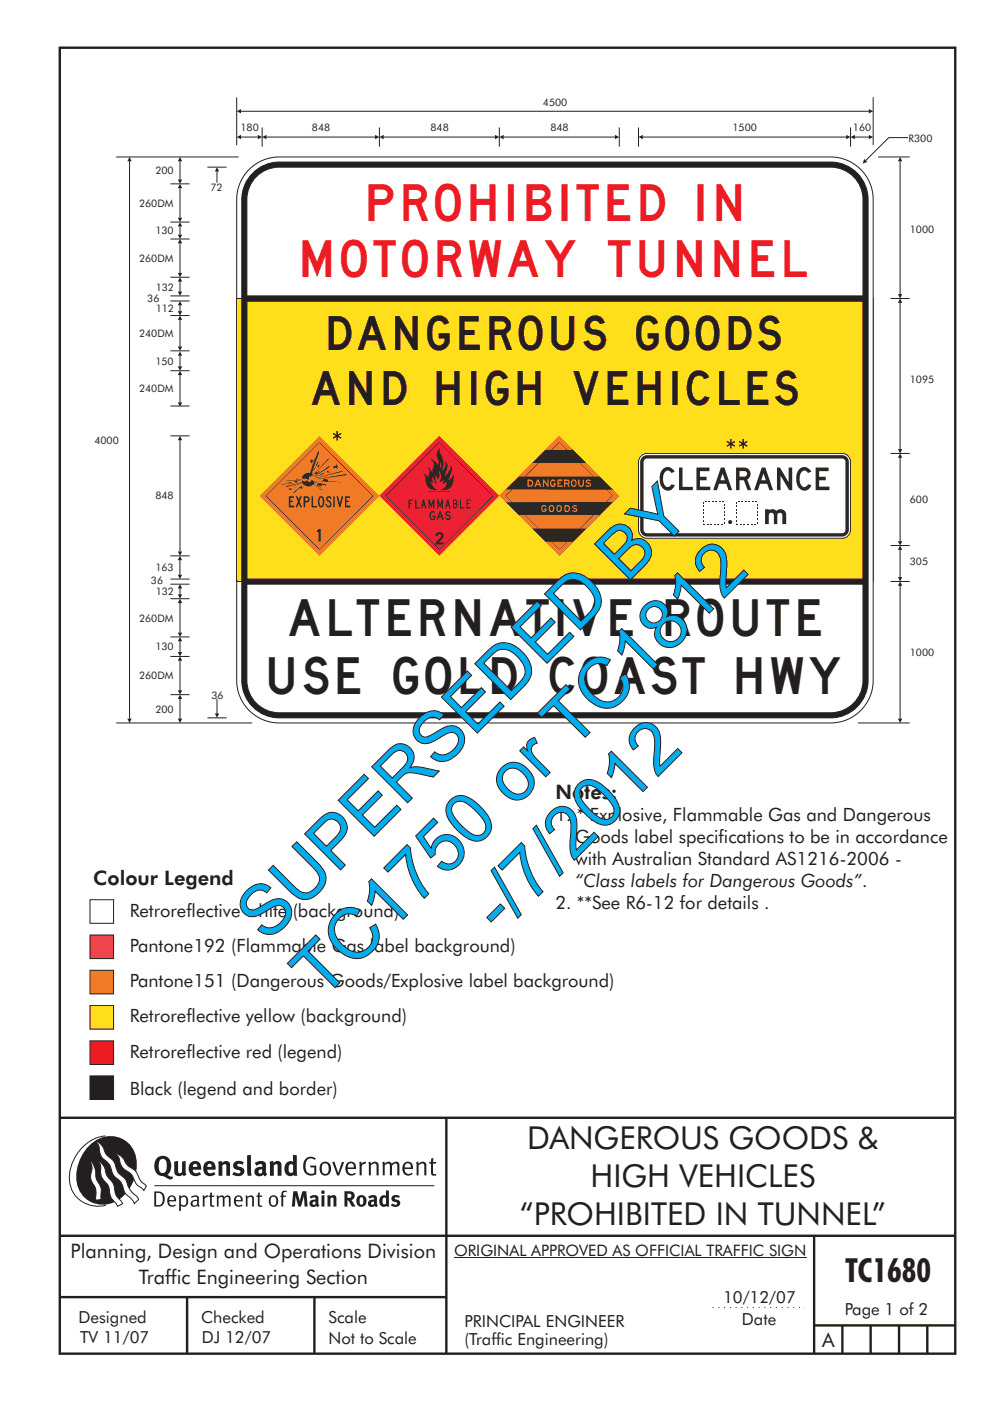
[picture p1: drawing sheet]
<svg xmlns="http://www.w3.org/2000/svg" width="210mm" height="297mm" viewBox="0 0 210 297" stroke-linecap="round" stroke-linejoin="round" font-family="sans-serif">
<g fill="none" stroke="#231f20" stroke-width=".51">
<path d="M12.7 10.1h189.9v276.9h-189.9zM12.7 237h189.8M94.7 236.9v50.1M12.7 262h190M12.7 275h82M39.7 275v12M66.7 275v12M172.7 262v25M172.7 281h30M178.7 281v6M184.7 281v6M190.7 281v6"/>
<path d="M196.7 281v6"/>
</g>
<path d="M151.2 277.2h19.5" fill="none" stroke="#231f20" stroke-width=".21" stroke-dasharray=".2 1" stroke-linecap="butt"/>
<path d="M96.3 266.7h74.7" fill="none" stroke="#231f20" stroke-width=".21"/>
<g fill="#231f20">
<path d="M64.9 245.6a1.61 1.61 0 0 1 2.1 0l-.2 .3a1.17 1.17 0 0 0-1.4-.2 1.17 1.17 0 0 0-.6 1.3 1.42 1.42 0 0 0 1.2 1.9l.7-.2v-1.2h-.8l-.1-.4h1.3v1.8a1.82 1.82 0 0 1-2.2 0 1.82 1.82 0 0 1-.6-2.1l.2-.7z" fill-rule="evenodd"/>
<path d="M68.2 246.5a1.77 1.77 0 0 0 .4 2.7 1.39 1.39 0 0 0 1.4-.5 1.39 1.39 0 0 0 .2-1.5 1.19 1.19 0 0 0-2-.7zM68.5 246.8a.83 .83 0 0 1 1 .1 .83 .83 0 0 1 .2 1 .75 .75 0 0 1-.6 1 .75 .75 0 0 1-.8-.8v-1z" fill-rule="evenodd"/>
<path d="M70.5 246.4l.4-.1 .8 2.4 .8-2.3h.5l-1.1 2.8h-.4z" fill-rule="evenodd"/>
<path d="M73.6 246.7a1.74 1.74 0 0 0 .5 2.5h.9l.5-.3-.2-.3a.89 .89 0 0 1-1.1 .2 .89 .89 0 0 1-.4-.9h1.7a1.15 1.15 0 0 0-.5-1.4 1.15 1.15 0 0 0-1.4 .2zM73.9 246.9a.67 .67 0 0 1 .9-.2 .67 .67 0 0 1 .3 .8h-1.3z" fill-rule="evenodd"/>
<path d="M76.2 246.4l.4-.1 .1 .4 .5-.4h.4l-.1 .5a.61 .61 0 0 0-.8 .6v1.8h-.4z" fill-rule="evenodd"/>
<path d="M78.1 246.4l.4-.1 .2 .4a.89 .89 0 0 1 .9-.4 .89 .89 0 0 1 .7 .7v2.2h-.4v-2.2l-.1-.2-.4-.1-.7 .4v2.1h-.5z" fill-rule="evenodd"/>
<path d="M81.1 246.4l.4-.1 .1 .4a.83 .83 0 0 1 .8-.4 .83 .83 0 0 1 .7 .5 .86 .86 0 0 1 .9-.5 .86 .86 0 0 1 .7 .7v2.2h-.4l-.1-2.3a.5 .5 0 0 0-.8 0l-.3 .2v2.1h-.4v-2.2l-.4-.3-.7 .4v2.1h-.4z" fill-rule="evenodd"/>
<path d="M85.7 246.7a1.74 1.74 0 0 0 .5 2.5h.9l.4-.3-.1-.3a.89 .89 0 0 1-1.1 .2 .89 .89 0 0 1-.5-.9h1.8a1.15 1.15 0 0 0-.5-1.4 1.15 1.15 0 0 0-1.4 .2zM86 246.9a.67 .67 0 0 1 .9-.2 .67 .67 0 0 1 .3 .8h-1.4z" fill-rule="evenodd"/>
<path d="M88.2 246.4l.5-.1 .1 .4a.89 .89 0 0 1 .9-.4 .89 .89 0 0 1 .7 .7v2.2h-.4v-2.2l-.1-.2-.3-.1-.8 .4v2.1h-.4z" fill-rule="evenodd"/>
<path d="M91.4 245.6l.5-.1v.9h.7l-.2 .3h-.6l.1 2.1 .1 .1h.5l.1 .3a.71 .71 0 0 1-1.2-.6v-1.9h-.3v-.3h.3z" fill-rule="evenodd"/>
<path d="M37 246.3l.8-.2v2a.46 .46 0 0 0 .2 .6 .46 .46 0 0 0 .6-.2v-2.2l.8-.2v2.4l.2 .5-.6 .4-.2-.3a1.03 1.03 0 0 1-1.2 .2 1.03 1.03 0 0 1-.6-1.1z" fill-rule="evenodd"/>
<path d="M40.4 246.6a1.64 1.64 0 0 0 0 2.3 1.64 1.64 0 0 0 2.3 0l-.4-.4a.78 .78 0 0 1-.9 .3 .78 .78 0 0 1-.5-.8h1.8a1.37 1.37 0 0 0-.6-1.6 1.37 1.37 0 0 0-1.7 .2zM41 246.9a.48 .48 0 0 1 .7-.1 .48 .48 0 0 1 .1 .6h-.9z" fill-rule="evenodd"/>
<path d="M43.5 246.6a1.65 1.65 0 0 0-.2 2 1.65 1.65 0 0 0 1.9 .7l.5-.4-.3-.4a.78 .78 0 0 1-.9 .3 .78 .78 0 0 1-.5-.8h1.7a1.37 1.37 0 0 0-.5-1.6 1.37 1.37 0 0 0-1.7 .2zM44.1 246.9a.48 .48 0 0 1 .6-.1 .48 .48 0 0 1 .2 .6h-.9z" fill-rule="evenodd"/>
<path d="M46.2 246.3l.8-.2 .1 .4a.95 .95 0 0 1 1-.3 .95 .95 0 0 1 .7 .8v2.3h-.8v-2.3l-.3-.2-.5 .3v2.2h-.8z" fill-rule="evenodd"/>
<path d="M49.6 246.5a1.73 1.73 0 0 1 2.1-.1l-.2 .6-.6-.2a.42 .42 0 0 0-.6 .2l.2 .3a1.23 1.23 0 0 1 1.4 1 1.47 1.47 0 0 1-2.3 .9l-.3-.2 .3-.6 .7 .3a.47 .47 0 0 0 .7-.3 .87 .87 0 0 0-1-.5l-.4-.2-.1-.4z" fill-rule="evenodd"/>
<path d="M54 246.6l.4 .6 .3-.2a.62 .62 0 0 1 .9 0v.4a1.21 1.21 0 0 0-1.3 .3 1.21 1.21 0 0 0-.2 1.3 1.19 1.19 0 0 0 1.7 .1l.5 .3 .4-.5-.3-.3v-1.4a.96 .96 0 0 0-1.3-1zM55 248l.6-.1v.7a.43 .43 0 0 1-.7 .1 .43 .43 0 0 1 .1-.7z" fill-rule="evenodd"/>
<path d="M57.1 246.3l.8-.2 .1 .4a.95 .95 0 0 1 1-.3 .95 .95 0 0 1 .7 .8v2.3h-.8v-2.3l-.3-.2-.5 .3v2.2h-.8z" fill-rule="evenodd"/>
<path d="M62.1 244.8l.1 1.5a1.29 1.29 0 0 0-1.4 .2 1.29 1.29 0 0 0-.5 1.3 1.24 1.24 0 0 0 .5 1.4 1.24 1.24 0 0 0 1.5-.1v.2h.8l-.1-4.3zM61.5 246.9l.4-.1 .3 .2v1.5l-.3 .1a.48 .48 0 0 1-.7-.4 1.52 1.52 0 0 1 .3-1.3z" fill-rule="evenodd"/>
<path d="M52.4 245l.8-.2 .2 4.5h-.8l-.1-.2z" fill-rule="evenodd"/>
</g>
<path d="M22.4 240.8a9 9 0 0 0-7.4 10.9 6.2 6.2 0 0 0 7.5 3.8M32.7 251.4h59.4" fill="none" stroke="#231f20" stroke-width=".21"/>
<path d="M19.1 242.7a5.7 5.7 0 0 1 6.5-1.4 5.7 5.7 0 0 1 3.4 5.7 8.6 8.6 0 0 1-6.2 8.3 5.7 5.7 0 0 1-6.6-7 9.9 9.9 0 0 1 2.9-5.6z" fill-rule="evenodd" fill="#231f20"/>
<path d="M24.4 244.5a3.1 3.1 0 0 1 2.3 2.2l.8 .7a3.2 3.2 0 0 1 2 2.4l.4 .6 1.2 1.1-.6 .9-.2-.3a3.5 3.5 0 0 1-1.9-2.1 3.8 3.8 0 0 0-2.1-2.1 3.5 3.5 0 0 1-1-2.3zM20.4 241.9a3.4 3.4 0 0 1 1.9 2.5l.7 .8a3.3 3.3 0 0 1 1.7 2.6 4.4 4.4 0 0 0 1.7 2l.3 .3a6.1 6.1 0 0 0 2.4 3.7l.3 .5-.9 .9a6.1 6.1 0 0 0-2-2.2l-.3-.8a3.6 3.6 0 0 0-1.9-2.8l-.6-1a3.6 3.6 0 0 0-1.9-2.8 3.7 3.7 0 0 1-.8-2.4zM21 246.1a3.4 3.4 0 0 1 1.5 2.7l.6 1a3.8 3.8 0 0 1 1.3 3.1l.4 .7 1.2 1.6-1 .6-.5-.8a3.2 3.2 0 0 1-1.3-2.8 4.3 4.3 0 0 0-1.4-2.2 4.7 4.7 0 0 1-.5-2.9zM19.2 246.1a5.1 5.1 0 0 1 1.2 3.7l.3 .7a3.1 3.1 0 0 1 .7 3l.1 .8-1.2 .2v-.8a3.5 3.5 0 0 0-.9-3.2 3.6 3.6 0 0 1 .1-2.6z" fill-rule="evenodd" fill="#fff" stroke="#231f20" stroke-width=".21"/>
<g fill="#231f20">
<path d="M33.3 245.5a2.51 2.51 0 0 0 .5 3.7l.7 .1a2.79 2.79 0 0 0 2 .7l.3-.5h-.6l-.7-.4a2.56 2.56 0 0 0 0-3.8 1.83 1.83 0 0 0-2.2 .2zM34 245.9a.87 .87 0 0 1 1 0 .87 .87 0 0 1 .4 .9v.4a1.17 1.17 0 0 1-.9 1.5l-.3-.1a2.38 2.38 0 0 1-.2-2.7z" fill-rule="evenodd"/>
<path d="M33.1 252.9v2.6a1.12 1.12 0 0 0 1.2-.3 1.12 1.12 0 0 0 .2-1.2l-.1-.5-.3-.4zM32.7 252.6h1.1a1.67 1.67 0 0 1 1.1 1.7 1.67 1.67 0 0 1-1.2 1.5h-1zM36 253.9l-.1 .5h1.1a.55 .55 0 0 0-.3-.6 .55 .55 0 0 0-.7 .1zM35.8 253.7a.95 .95 0 0 1 1.1-.1 .95 .95 0 0 1 .4 1.1h-1.4a.72 .72 0 0 0 .4 .8 .72 .72 0 0 0 .9-.2l.1 .3a1.15 1.15 0 0 1-1.5 0 1.15 1.15 0 0 1-.3-1.5zM38.4 254.1v1.2a.7 .7 0 0 0 .9 .1 .7 .7 0 0 0 .2-.9 .61 .61 0 0 0-.4-.7 .61 .61 0 0 0-.7 .3zM38 253.5l.3-.1v.4a.95 .95 0 0 1 1.3-.2 .95 .95 0 0 1 .3 1.2 .92 .92 0 0 1-.5 1 .92 .92 0 0 1-1-.2v1.1l-.4 .1zM40.9 254.8a.5 .5 0 0 0 .2 .8 .5 .5 0 0 0 .7-.4v-.6zM40.5 253.7a1 1 0 0 1 1.7 .3v1.4l.2 .2-.2 .3-.4-.3a.78 .78 0 0 1-1.3-.1 .78 .78 0 0 1 .8-1.1h.5a.58 .58 0 0 0-.3-.7 .58 .58 0 0 0-.7 .3zM42.9 253.5l.4-.1 .1 .4 .3-.3 .5-.1-.2 .4a.52 .52 0 0 0-.6 .6v1.4h-.4zM44.6 252.9l.4-.1-.1 .7h.6l-.1 .3h-.5v1.5a.35 .35 0 0 0 .5 .3l.1 .2a.57 .57 0 0 1-.6 .1 .57 .57 0 0 1-.3-.5v-1.6h-.3v-.3h.3zM45.9 253.5l.4-.1 .1 .4 .2-.2a.64 .64 0 0 1 1 .2 .7 .7 0 0 1 .7-.4 .7 .7 0 0 1 .6 .7v1.7h-.4v-1.7l-.3-.3-.6 .3v1.7h-.3v-1.6a.38 .38 0 0 0-.3-.5 .38 .38 0 0 0-.5 .2l-.1 .2v1.7h-.4zM50.2 253.9l-.2 .5h1.1a.55 .55 0 0 0-.2-.6 .55 .55 0 0 0-.7 .1zM49.9 253.7a.95 .95 0 0 1 1.2-.1 .95 .95 0 0 1 .4 1.1h-1.5a.72 .72 0 0 0 .4 .8 .72 .72 0 0 0 .9-.2l.1 .3a1.15 1.15 0 0 1-1.5 0 1.15 1.15 0 0 1-.2-1.5zM52.1 253.5l.3-.1 .1 .4a.72 .72 0 0 1 .8-.4 .72 .72 0 0 1 .6 .6v1.8h-.4v-1.6a.45 .45 0 0 0-.3-.5 .45 .45 0 0 0-.6 .3l-.1 .1v1.7h-.4zM54.7 252.9l.4-.1v.7h.5l-.1 .3h-.4v1.5a.35 .35 0 0 0 .5 .3v.2a.57 .57 0 0 1-.6 .1 .57 .57 0 0 1-.3-.5v-1.6h-.3v-.3h.3zM57.6 253.9l-.2 .7a.65 .65 0 0 0 .2 .8 .65 .65 0 0 0 .9-.2l.1-.1a.93 .93 0 0 0-.8-1.4zM57.3 253.7a1.12 1.12 0 0 1 1.4 .1 1.12 1.12 0 0 1 .2 1.4 1.01 1.01 0 0 1-1.2 .6 1.01 1.01 0 0 1-.7-1.2zM59.9 252.6l.5-.2 .5 .2-.2 .2-.3-.1-.3 .2v.6h.6l-.1 .3h-.5v2h-.4v-2h-.2v-.3h.2zM62.2 252.6l-.3 3.2h.6l.2-2.3 .6 2.3h.5l.7-2.3 .1 2.3h.7l-.3-3.2h-.9l-.5 2.1-.6-2.1zM65.7 253.7l.2 .5a.51 .51 0 0 1 .6-.4 .51 .51 0 0 1 .4 .4v.1a.88 .88 0 0 0-1.1 .4 .88 .88 0 0 0 .2 1.1 .9 .9 0 0 0 1.1-.2l.3 .3 .3-.3-.2-.3v-1.1a.87 .87 0 0 0-.5-.8 .87 .87 0 0 0-.9 .1zM66.4 254.8h.5v.5l-.2 .1h-.2l-.2-.1zM68.2 253.5v2.3h.6v-2.4zM68.1 252.8a.4 .4 0 0 0 .8 0 .4 .4 0 0 0-.8 0zM69.4 253.5l.1 2.3h.6v-1.7a.33 .33 0 0 1 .4-.2 .33 .33 0 0 1 .2 .4v1.5h.7v-1.7a.75 .75 0 0 0-.6-.7 .75 .75 0 0 0-.8 .3l-.1-.3zM73.1 252.6v3.2h.6v-1.3l.3 .2 .6 1.1h.8l-.9-1.4a.94 .94 0 0 0 .7-1 .94 .94 0 0 0-.9-.8zM73.7 253.1a.51 .51 0 0 1 .7 .1 .51 .51 0 0 1-.2 .7l-.5 .1zM75.9 253.7a1.19 1.19 0 0 0-.1 1.7 1.19 1.19 0 0 0 1.7 0 1.19 1.19 0 0 0 0-1.6 1.19 1.19 0 0 0-1.6-.1zM76.5 253.9l.2-.1a.99 .99 0 0 1 0 1.6 1.06 1.06 0 0 1-.2-1.5zM78.1 253.7l.3 .5a.51 .51 0 0 1 .5-.4 .51 .51 0 0 1 .4 .4v.1a.88 .88 0 0 0-1.1 .4 .88 .88 0 0 0 .2 1.1 .9 .9 0 0 0 1.1-.2l.3 .3 .4-.3-.2-.3v-1.1a.87 .87 0 0 0-.5-.8 .87 .87 0 0 0-1 .1zM78.8 254.8h.5v.5l-.1 .1h-.3l-.2-.1zM81.9 252.4v1.1a1.2 1.2 0 0 0-1.4 .6 1.2 1.2 0 0 0 .2 1.4l.5 .4 .8-.2v.1h.6l-.1-3.3zM81.4 253.9l.5 .2-.1 1.1a.46 .46 0 0 1-.6 0 .46 .46 0 0 1-.1-.5zM83.3 253.6a.79 .79 0 0 0-.2 .9 .79 .79 0 0 0 .9 .4 .33 .33 0 0 1 .1 .5 .33 .33 0 0 1-.5 0l-.5-.2-.2 .4a1.15 1.15 0 0 0 1.2 .3 1.15 1.15 0 0 0 .8-1 1.49 1.49 0 0 0-1.2-.8 .4 .4 0 0 1 .3-.3 .4 .4 0 0 1 .4 .1l.2 .1 .2-.4a1.47 1.47 0 0 0-1.5 0z" fill-rule="evenodd"/>
</g>
<path d="M19.1 220.7h5v5h-5z" fill-rule="evenodd" fill="#ed1c24" stroke="#231f20" stroke-width=".21"/>
<path d="M19.1 213.2h5v5h-5z" fill-rule="evenodd" fill="#ffdf1b" stroke="#231f20" stroke-width=".21"/>
<path d="M19.1 228.1h5v5h-5z" fill-rule="evenodd" fill="#231f20" stroke="#231f20" stroke-width=".21"/>
<path d="M19.1 205.7h5v5h-5z" fill-rule="evenodd" fill="#f17a27" stroke="#231f20" stroke-width=".21"/>
<path d="M19.1 198.2h5v5h-5z" fill-rule="evenodd" fill="#ee334e" stroke="#231f20" stroke-width=".21"/>
<path d="M19.1 190.8h5v5h-5z" fill-rule="evenodd" fill="#fff" stroke="#231f20" stroke-width=".21"/>
<path d="M186.3 33.3h6.6M188.9 96.1h4M190.9 97.1v17.7M188.9 115.7h4" fill="none" stroke="#231f20" stroke-width=".21"/>
<g fill="#231f20">
<path d="M190.5 114.7h.9l-.5 1z"/>
<path d="M190.9 96.1l.5 1h-.9z"/>
</g>
<path d="M190.9 64.2v31" fill="none" stroke="#231f20" stroke-width=".21"/>
<g fill="#231f20">
<path d="M190.9 63.3l.5 .9h-.9z"/>
<path d="M190.5 95.2h.9l-.5 .9z"/>
</g>
<path d="M190.9 116.6v5.8M188.9 123.3h4" fill="none" stroke="#231f20" stroke-width=".21"/>
<g fill="#231f20">
<path d="M190.9 115.7l.5 .9h-.9z"/>
<path d="M190.5 122.4h.9l-.5 .9z"/>
</g>
<path d="M190.9 124.2v28.2" fill="none" stroke="#231f20" stroke-width=".21"/>
<g fill="#231f20">
<path d="M190.5 152.4h.9l-.5 .9z"/>
<path d="M190.9 123.3l.5 .9h-.9z"/>
</g>
<path d="M190.9 34.2v28.2" fill="none" stroke="#231f20" stroke-width=".21"/>
<g fill="#231f20">
<path d="M190.5 62.4h.9l-.5 .9z"/>
<path d="M190.9 33.3l.5 .9h-.9z"/>
</g>
<path d="M44 35.4h4.1M36.1 78.6h4.1M36.1 74.4h4.1M36.1 62.7h4.1M36.1 66.9h4.1M38.2 75.4v2.3M182 153.3h10.9" fill="none" stroke="#231f20" stroke-width=".21"/>
<g fill="#231f20">
<path d="M37.7 77.7h.9l-.4 .9z"/>
<path d="M38.2 74.5l.4 .9h-.9z"/>
</g>
<path d="M38.2 67.8v5.7" fill="none" stroke="#231f20" stroke-width=".21"/>
<g fill="#231f20">
<path d="M37.7 73.5h.9l-.4 .9z"/>
<path d="M38.2 66.9l.4 .9h-.9z"/>
</g>
<path d="M38.2 59.7v2.1" fill="none" stroke="#231f20" stroke-width=".21"/>
<g fill="#231f20">
<path d="M38.2 58.8l.4 .9h-.9z"/>
<path d="M37.7 61.8h.9l-.4 .9z"/>
</g>
<path d="M46 36.4v2.4" fill="none" stroke="#231f20" stroke-width=".21"/>
<path d="M46 35.4l.5 1h-.9z" fill="#231f20"/>
<path d="M38.2 79.5v5.8M36.1 86.1h4.1" fill="none" stroke="#231f20" stroke-width=".21"/>
<g fill="#231f20">
<path d="M37.7 85.3h.9l-.4 .9z"/>
<path d="M38.2 78.6l.4 .9h-.9z"/>
</g>
<path d="M36.1 92.4h4.1M36.1 139.2h4.1M36.1 126.9h4.1M36.1 123.9h4.1M36.1 147.3h4.1M38.2 148.2v4.2M44 152.2h4.1" fill="none" stroke="#231f20" stroke-width=".21"/>
<g fill="#231f20">
<path d="M38.2 147.3l.4 .9h-.9z"/>
<path d="M37.7 152.4h.9l-.4 .9z"/>
</g>
<path d="M27.5 34.2v118.2" fill="none" stroke="#231f20" stroke-width=".21"/>
<g fill="#231f20">
<path d="M27.5 33.3l.4 .9h-.9z"/>
<path d="M27 152.4h.9l-.4 .9z"/>
</g>
<path d="M46 148.1v3.2" fill="none" stroke="#231f20" stroke-width=".21"/>
<path d="M45.6 151.3h.9l-.5 .9z" fill="#231f20"/>
<path d="M38.2 140.1v6.3" fill="none" stroke="#231f20" stroke-width=".21"/>
<g fill="#231f20">
<path d="M37.7 146.4h.9l-.4 .9z"/>
<path d="M38.2 139.2l.4 .9h-.9z"/>
</g>
<path d="M38.2 136v2.3" fill="none" stroke="#231f20" stroke-width=".21"/>
<g fill="#231f20">
<path d="M37.7 138.3h.9l-.4 .9z"/>
<path d="M38.2 135l.4 1h-.9z"/>
</g>
<path d="M38.2 93.3v23.6" fill="none" stroke="#231f20" stroke-width=".21"/>
<g fill="#231f20">
<path d="M38.2 92.4l.4 .9h-.9z"/>
<path d="M37.7 116.9h.9l-.4 .9z"/>
</g>
<path d="M36.1 117.9h4.1M36.1 122.8h4.1M36.1 135h4.1M38.2 127.8v6.3" fill="none" stroke="#231f20" stroke-width=".21"/>
<g fill="#231f20">
<path d="M38.2 126.9l.4 1h-.9z"/>
<path d="M37.7 134.1h.9l-.4 .9z"/>
</g>
<path d="M38.2 124.8v1.2" fill="none" stroke="#231f20" stroke-width=".21"/>
<g fill="#231f20">
<path d="M37.7 126h.9l-.4 .9z"/>
<path d="M38.2 123.9l.4 .9h-.9z"/>
</g>
<path d="M38.2 118.8v3.1" fill="none" stroke="#231f20" stroke-width=".21"/>
<g fill="#231f20">
<path d="M37.7 121.9h.9l-.4 .9z"/>
<path d="M38.2 117.9l.4 .9h-.9z"/>
</g>
<path d="M36.1 63.8h4.1M38.2 64.7v1.3" fill="none" stroke="#231f20" stroke-width=".21"/>
<g fill="#231f20">
<path d="M38.2 63.8l.4 .9h-.9z"/>
<path d="M37.7 66h.9l-.4 .9z"/>
</g>
<path d="M36.1 39h4.1M36.1 58.8h4.1M36.1 50.7h4.1M36.1 47.1h4.1M38.2 51.6v6.3" fill="none" stroke="#231f20" stroke-width=".21"/>
<g fill="#231f20">
<path d="M37.7 57.9h.9l-.4 .9z"/>
<path d="M38.2 50.7l.4 .9h-.9z"/>
</g>
<path d="M38.2 48v1.8" fill="none" stroke="#231f20" stroke-width=".21"/>
<g fill="#231f20">
<path d="M37.7 49.8h.9l-.4 .9z"/>
<path d="M38.2 47.1l.4 .9h-.9z"/>
</g>
<path d="M38.2 39.9v6.3" fill="none" stroke="#231f20" stroke-width=".21"/>
<g fill="#231f20">
<path d="M38.2 39l.4 .9h-.9z"/>
<path d="M37.7 46.2h.9l-.4 .9z"/>
</g>
<path d="M38.2 34.2v3.9" fill="none" stroke="#231f20" stroke-width=".21"/>
<g fill="#231f20">
<path d="M37.7 38.1h.9l-.4 .9z"/>
<path d="M38.2 33.3l.4 .9h-.9z"/>
</g>
<path d="M185.2 20.6v10.1M192.6 29.2h-4.1l-4.9 4.8" fill="none" stroke="#231f20" stroke-width=".21"/>
<path d="M183.3 33.7l.7 .6-1 .4z" fill="#231f20"/>
<path d="M181.3 29.1h3" fill="none" stroke="#231f20" stroke-width=".21"/>
<g fill="#231f20">
<path d="M180.4 29.1l.9-.5v.9z"/>
<path d="M184.3 28.6l.9 .5-.9 .4z"/>
</g>
<path d="M180.4 27v4.1M188.9 63.3h4" fill="none" stroke="#231f20" stroke-width=".21"/>
<path d="M184.1 63.3h1.1v60h-1.1z" fill-rule="evenodd" fill="#ffdf1b" stroke="#231f20" stroke-width=".21"/>
<path d="M51.1 23.6h133.2" fill="none" stroke="#231f20" stroke-width=".21"/>
<g fill="#231f20">
<path d="M50.2 23.6l.9-.5v.9z"/>
<path d="M184.3 23.1l.9 .5-.9 .4z"/>
</g>
<path d="M24.6 33.3h26M50.2 20.7v10.1M51.1 29.1h3.6M55.6 27v4.1M24.6 153.3h28.9" fill="none" stroke="#231f20" stroke-width=".21"/>
<g fill="#231f20">
<path d="M50.2 29.1l.9-.5v.9z"/>
<path d="M54.7 28.6l.9 .5-.9 .4z"/>
</g>
<path d="M81.4 29.1h23.6" fill="none" stroke="#231f20" stroke-width=".21"/>
<g fill="#231f20">
<path d="M105 28.6l.9 .5-.9 .4z"/>
<path d="M80.5 29.1l.9-.5v.9z"/>
</g>
<path d="M135.4 27v4.1M136.3 29.1h43.2" fill="none" stroke="#231f20" stroke-width=".21"/>
<g fill="#231f20">
<path d="M179.5 28.6l.9 .5-.9 .4z"/>
<path d="M135.4 29.1l.9-.5v.9z"/>
</g>
<path d="M56.5 29.1h23.1" fill="none" stroke="#231f20" stroke-width=".21"/>
<g fill="#231f20">
<path d="M55.6 29.1l.9-.5v.9z"/>
<path d="M79.5 28.6l1 .5-1 .4z"/>
</g>
<path d="M106.8 29.1h23.6M131.4 27v4.1" fill="none" stroke="#231f20" stroke-width=".21"/>
<g fill="#231f20">
<path d="M105.9 29.1l.9-.5v.9z"/>
<path d="M130.4 28.6l1 .5-1 .4z"/>
</g>
<path d="M80.5 27v4.1M105.9 27v4.1" fill="none" stroke="#231f20" stroke-width=".21"/>
<path d="M52.8 35.9a9 9 0 0 1 6.4-2.6h117a9 9 0 0 1 9 9v102a9 9 0 0 1-9 9h-117a9 9 0 0 1-9-9v-102a9 9 0 0 1 2.6-6.4z" fill-rule="evenodd" fill="#fff" stroke="#231f20" stroke-width=".21"/>
<path d="M53.6 36.7a7.9 7.9 0 0 1 5.6-2.3h117a7.9 7.9 0 0 1 7.9 7.9v102a7.9 7.9 0 0 1-7.9 7.9h-117a7.9 7.9 0 0 1-7.9-7.9v-102a7.9 7.9 0 0 1 2.3-5.6z" fill-rule="evenodd" fill="#231f20" stroke="#231f20" stroke-width=".21"/>
<path d="M54.7 37.1a6.8 6.8 0 0 1 4.5-1.7h117a6.9 6.9 0 0 1 6.8 6.9v102a6.9 6.9 0 0 1-6.8 6.8h-117a6.9 6.9 0 0 1-6.8-6.8v-102a6.8 6.8 0 0 1 2.3-5.2z" fill-rule="evenodd" fill="#fff" stroke="#231f20" stroke-width=".21"/>
<path d="M52.4 122.8h130.6v1.1h-130.6z" fill-rule="evenodd" fill="#231f20" stroke="#231f20" stroke-width=".21"/>
<g fill="#ffdf1b" stroke="#231f20" stroke-width=".21">
<path d="M52.4 63.8h130.6v59h-130.6z" fill-rule="evenodd"/>
<path d="M50.2 63.3h1.1v60h-1.1z" fill-rule="evenodd"/>
</g>
<path d="M111.3 101h14.5v8.2h-14.5z" fill="#f17a27"/>
<path d="M111.3 101h14.5v8.2h-14.5z" fill="none" stroke="#fff" stroke-width=".21"/>
<path d="M118.6 92.4l12.8 12.7-12.8 12.8-12.7-12.8zM111.9 101.7v1.5h.5a.77 .77 0 0 0 .7-.8 .77 .77 0 0 0-.7-.7zM112.2 101.9a.53 .53 0 0 1 .7 .5 .53 .53 0 0 1-.7 .5zM114 101.7l-.7 1.5h.3l.2-.3h.6l.2 .3h.3l-.7-1.5zM114.1 102l.2 .6h-.4zM115.1 101.7v1.5h.3v-1l.7 1h.3v-1.5h-.3v1l-.7-1zM117 101.7a.82 .82 0 0 0-.3 1 .82 .82 0 0 0 .8 .5l.2-.2 .2-.6h-.5v.3h.2l-.3 .3-.3-.3-.1-.4 .4-.4 .3 .2 .2-.1-.2-.3zM118.2 101.7v1.5h1.1v-.3h-.8v-.4h.4v-.2h-.4v-.4h.8v-.2zM119.6 101.7v1.5h.3v-.6h.4l.3 .6h.3l-.3-.6 .2-.3-.1-.5zM119.9 101.9h.5l.1 .3-.6 .2zM121.4 102l.3-.1a.54 .54 0 0 1 .4 .5 .54 .54 0 0 1-.4 .6 .61 .61 0 0 1-.3-1zM121.3 101.8a.79 .79 0 0 0-.3 .9 .79 .79 0 0 0 .8 .5 .77 .77 0 0 0 .6-.9 .77 .77 0 0 0-1.1-.5zM122.6 101.7v1l.2 .3 .6 .2 .3-.2 .2-.4v-.9h-.3v.9l-.4 .4-.3-.4v-.9zM124.3 101.8a.63 .63 0 0 0 .7 .8l.1 .2a.48 .48 0 0 1-.7 0l-.2 .2a.72 .72 0 0 0 1.2-.1l-.2-.4-.7-.4 .4-.2 .2 .2 .2-.2-.7-.2zM115 107.2l-.2 .6 .1 .5 .6 .3a.63 .63 0 0 0 .5-.8h-.6v.3h.3l-.1 .2-.4-.1-.1-.6 .1-.2h.7l-.3-.3zM116.7 107.5l.2-.2a.51 .51 0 0 1 .4 .5 .51 .51 0 0 1-.4 .5l-.2-.1zM116.6 107.2a.75 .75 0 0 0-.3 .8 .75 .75 0 0 0 .7 .6 .73 .73 0 0 0 .6-1 .73 .73 0 0 0-1-.4zM118.3 107.5l.2-.2a.51 .51 0 0 1 .4 .5 .51 .51 0 0 1-.4 .5l-.2-.2zM118.2 107.2a.75 .75 0 0 0-.3 .8 .75 .75 0 0 0 .8 .6 .73 .73 0 0 0 .5-1 .73 .73 0 0 0-1-.4zM119.7 107.1v1.4h.6a.73 .73 0 0 0 .6-.7 .73 .73 0 0 0-.7-.7zM120 107.3a.5 .5 0 0 1 .7 .5 .5 .5 0 0 1-.7 .5zM121.4 107.3v.3l.2 .2 .6 .2v.2l-.4 .1-.3-.2-.2 .2a.55 .55 0 0 0 .8 .3 .55 .55 0 0 0 .2-.8l-.7-.3 .4-.2 .2 .2 .2-.3-.4-.1z" fill-rule="evenodd" fill="#2b2824"/>
<path d="M123.1 98.2h1.3l7 6.9-7 7h-1.3l2.8-2.9h1.4l2.8-2.8h-1.4l1.3-1.3-1.2-1.3h1.3l-2.8-2.8h-1.3zM115.7 114.9h1.2l1.7 1.7 1.7-1.7h1.3l-3 3zM107.3 103.8h1.2l-1.3 1.3 1.4 1.4h-1.3l2.7 2.7h1.3l2.9 2.9h-1.3l.3 .3-7.3-7.3zM118.6 92.4l3.9 3.8-.9-.8h-1.3l-1.7-1.7-1.7 1.7h-1.2l-2.8 2.8h1.3l-2.9 2.8h-1.2l-2.8 2.8zM108.7 103.8h20l1.2 1.3-1.3 1.3-19.9 .1-1.4-1.4zM111.4 109.2h14.4l-2.9 2.9h-8.6zM117.1 114.9h3.1l-1.6 1.6zM114.3 98.2h8.7l2.9 2.8h-14.5zM117.1 95.4l1.5-1.6 1.6 1.6z" fill-rule="evenodd" fill="#f17a27"/>
<path d="M55.7 105.1l12.1-12.1 12 12.1-12 12.1z" fill-rule="evenodd" fill="#2b2824"/>
<path d="M55.7 105.1l12.1-12.1 12 12.1-12 12.1z" fill="none" stroke="#2b2824" stroke-width=".21"/>
<path d="M67.8 92.4l12.7 12.7-12.7 12.8-12.8-12.8zM61.3 105.2v2.4h1.1v-.4h-.8v-.7h.5v-.4h-.5v-.5h.8v-.4zM62.7 105.2l.5 1.2-.5 1.2h.3l.4-.8 .3 .8h.3l-.5-1.2 .5-1.2h-.3l-.3 .7-.3-.7zM64.4 105.2v2.4h.3v-1a.69 .69 0 0 0 1-.5 .69 .69 0 0 0-.6-.9zM64.7 105.6l.6 .1v.4l-.6 .1zM66.1 105.2v2.4h1.1v-.4h-.8v-2zM67.7 105.3a2.13 2.13 0 0 0 0 2.1l.3 .2a.66 .66 0 0 0 .8-.8v-.3a.98 .98 0 0 0-.8-1.3zM67.9 105.6l.2-.1a1.26 1.26 0 0 1 0 1.8 1.61 1.61 0 0 1-.2-1.7zM69.2 105.5v.3l.8 1.1-.3 .4-.2-.1-.1-.3h-.3l.1 .5a.63 .63 0 0 0 .6 .2 .63 .63 0 0 0 .5-.5 1.12 1.12 0 0 0-.8-1.2l.2-.4 .3 .3h.3l-.2-.5-.3-.1zM70.7 105.2v2.4h.3v-2.4zM71.4 105.2l.6 2.4h.2l.6-2.4h-.3l-.4 1.5-.4-1.5zM73.2 105.2v2.4h1.1v-.4h-.8v-.7h.5v-.4h-.5v-.5h.8v-.4zM67.2 112.4v.4h.3v2h.5v-2.7h-.4zM65.8 97.6v.4l.2 .3 .3-.4v-.5zM67.4 95.7l-1.2 3.5 .6-1.9-.2 .2-.8 2.7a1.54 1.54 0 0 0-1.8 1.2l.8 .1 .6 .2 .2-.7a.29 .29 0 0 0 .3 .1 .29 .29 0 0 0 .2-.3h.3l-.4 .3 .6-.6 .4-.1v.2l.5-.3 .3-.5-.4 .3h-.3l2.7-2.8-.1-.2-3.3 3.6-.3-.3 1.5-2.4-.2-.1-1.3 2.4 1.6-4.5zM68.5 102l.4 .1zM67.5 98.5l-.1 .4 .1 .2 .2-.3-.1-.3v.2zM70.8 98.8l-.2 .4 .4 .1 .1-.2 .5 .3v-.6l-.3-.4-.1 .4zM69.5 99.8l-.2 .4h.6zM66.3 101.3l2.7-1.7a1.09 1.09 0 0 0 .9-.9zM66.6 101.3l2.1-.9-.1-.1zM66.7 101.6l6.8-.9v-.2zM66 101.6l6.7-1.6-.1-.1-.5 .1zM62.7 101.5v.1l1.7 .2zM59.5 102.7l4.5-.5-3.3 .9 .1 .1 3.3-.8-1.1 .3 1.1-.3 .2 .3-2.1 1.7 .2 .2 1.1-1.1 .2 .1 .5-.1v-.2l-.4-.1 .6-.5a1.6 1.6 0 0 0 2.2 0l1.7 1.3 .1-.1-1.9-1.3 1.7 .9-1.6-1 .1-.2 .9 .3-.4 .1 1 .4 .1-.2-.1-.2 1 .2v-.2l-2.4-.4-.3-.3 6.1 .3-3.1-.2 .1-.3-.8-.3-.4 .3 .1 .2h-2l-.4-.3-.1 .2-.4 .4-.5-.5a.57 .57 0 0 1-.9 .2h.2l-3.7-.3 1.8 .2-.1 .2 .4 .2 .4-.2-.1-.2 .9 .1v.2l-2.1 .2a.35 .35 0 0 0-.4-.3 .35 .35 0 0 0-.3 .3l.5 .1zM62.3 102.9l.3 .1 .1-.1zM62.3 103.5l1-.5zM61.3 103.5l.2 .5 .4-.4zM56.3 105.1l11.4-11.4 11.5 11.4-11.5 11.4zM56.4 105.1l11.3-11.2 11.4 11.2-11.4 11.3z" fill-rule="evenodd" fill="#f17a27"/>
<path d="M81.1 105.1l12.1-12.1 12.1 12.1-12.1 12.1z" fill-rule="evenodd" fill="#2b2824"/>
<path d="M81.1 105.1l12.1-12.1 12.1 12.1-12.1 12.1z" fill="none" stroke="#fff" stroke-width=".21"/>
<path d="M93.2 92.4l12.7 12.7-12.7 12.8-12.7-12.8zM92.5 113.1a.87 .87 0 0 1 1.3-.1 .87 .87 0 0 1 0 1.3l-.7 .7h1v.5h-1.8l.4-.9a1.69 1.69 0 0 0 .9-1.2l-.4-.2-.2 .1-.1 .3h-.5zM86.7 105.9v1.9h.2v-.9h.4v-.3h-.4v-.4h.7v-.3zM88 105.9v1.9h1v-.3h-.7v-1.6zM89.8 106.5l.2 .5h-.3zM89.7 105.9l-.4 1.9h.2l.2-.5h.3l.2 .5h.2l-.4-1.9zM90.9 105.9v1.9h.3v-1.1l.3 1.1 .4-1.1v1.1h.2v-1.9h-.3l-.3 1-.3-1zM92.7 105.9v1.9h.3v-1.1l.3 1.1 .4-1.1v1.1h.3v-1.9h-.3l-.4 1-.3-1zM95 106.5l.1 .5h-.3zM94.8 105.9l-.4 1.9h.3l.1-.5h.4l.1 .5h.3l-.5-1.9zM96.3 106.9l.4 .1 .1 .4-.5 .1zM96.3 106.2h.4v.4l-.4 .1zM96 105.9v1.9l.9-.1a.59 .59 0 0 0-.1-.9 .5 .5 0 0 0 .2-.5 .5 .5 0 0 0-.4-.4zM97.6 105.9v1.9h.9v-.3h-.7v-1.6zM98.9 105.9v1.9h1v-.3h-.7v-.6h.4v-.3h-.4v-.4h.6v-.3zM91.4 108.5l-.3 .8a.81 .81 0 0 0 .8 1l.5-.6v-.4h-.7v.3h.4l-.2 .4a.77 .77 0 0 1-.3-1.3l.5 .1h.2l-.3-.4-.3-.1zM93.2 108.4h.3l.6 1.9h-.3l-.2-.6h-.6l-.1 .6h-.4zM93.3 108.9l-.2 .5h.4zM94.6 108.5l-.1 .3v.4l.9 .5-.3 .3-.4-.3-.3 .1a.64 .64 0 0 0 .8 .5 .64 .64 0 0 0 .4-.9l-.8-.4 .1-.4 .4 .2 .3-.1-.3-.3zM93.5 97.9l.1 .6-.2 .7-.1-.3zM93.2 95a2.37 2.37 0 0 0-.2 2.7 .62 .62 0 0 1-.2 .8l-.3-.4-1.1-1 .1 .4a1.51 1.51 0 0 1 .3 2l-.1 .7-.4-.7-.7-.5a1.2 1.2 0 0 1 .4 1.5l-.1 .8-.8-.8-.4-.2a1.55 1.55 0 0 1 .6 1.7 2.11 2.11 0 0 0 2.7 1.9l-.9-.5-.9-1.3 .6 .2-.1-1.1 .2 .2 .5 1 .3 .3-.4-1 .1-.8 .5 .7a1.71 1.71 0 0 0 .1-1.8 1.93 1.93 0 0 1 .3 2.4l.9-.5-.4 1 .9-.6a1.92 1.92 0 0 1-1.2 1.8 2.26 2.26 0 0 0 2.7-2.3l.1-1.2a2.3 2.3 0 0 1-1.2 1.4l.2-.5a3.6 3.6 0 0 0 .5-2.2l-.3-.6a2.83 2.83 0 0 1-1.2 2.5v-.1a3.7 3.7 0 0 0 .5-2.7l-.3-.4a2.1 2.1 0 0 1-.7 2v-.1a3.7 3.7 0 0 0-.3-3.5zM90.7 104.2l4.7 .1zM81.7 105.1l11.4-11.4 11.5 11.4-11.4 11.4zM81.9 105.1l11.2-11.2 11.4 11.2-11.3 11.3z" fill-rule="evenodd" fill="#ee2134"/>
<path d="M52.4 62.7h130.6v1.1h-130.6z" fill-rule="evenodd" fill="#231f20" stroke="#231f20" stroke-width=".21"/>
<path d="M135.8 96.8a1.8 1.8 0 0 1 1.4-.7h41.4a1.8 1.8 0 0 1 1.8 1.8v14.4a1.8 1.8 0 0 1-1.8 1.8h-41.6a1.85 1.85 0 0 1-1.6-1.8v-14.4z" fill-rule="evenodd" fill="#fff"/>
<path d="M135.8 96.8a1.8 1.8 0 0 1 1.4-.7h41.4a1.8 1.8 0 0 1 1.8 1.8v14.4a1.8 1.8 0 0 1-1.8 1.8h-41.6a1.85 1.85 0 0 1-1.6-1.8v-14.4z" fill="none" stroke="#2b2824" stroke-width=".21"/>
<path d="M136.1 97.1l.7-.5 .4-.1h41.5a1.45 1.45 0 0 1 1.3 1.4v14.4a1.45 1.45 0 0 1-1.4 1.5h-41.5a1.48 1.48 0 0 1-1.3-1.5v-14.4z" fill-rule="evenodd" fill="#2b2824"/>
<path d="M136.7 97.4l.5-.2h41.5a.7 .7 0 0 1 .6 .7v14.5a.71 .71 0 0 1-.7 .6h-41.6l-.3-.2-.2-.5v-14.4z" fill-rule="evenodd" fill="#fff"/>
<g fill="#2b2824">
<path d="M140.5 99.6a1.54 1.54 0 0 1 2.6 .4l-.7 .3-.5-.5a1.31 1.31 0 0 0-1.3 1.6 1.74 1.74 0 0 0 1 1.9l.3-.1 .5-.5 .7 .1a1.59 1.59 0 0 1-1.7 1.2 1.59 1.59 0 0 1-1.4-1.5l-.1-.8a2.85 2.85 0 0 1 .6-2.1z" fill-rule="evenodd"/>
<path d="M144 99.1h.8v4.1h2.2v.7h-3z" fill-rule="evenodd"/>
<path d="M147.7 99.1h2.8v.8h-2v1.2h1.4v.7h-1.4v1.4h2.1v.7h-2.9z" fill-rule="evenodd"/>
<path d="M152.9 99.1h.7l1.7 4.8h-.8l-.5-1.3h-1.5l-.4 1.3h-.8zM153.3 100.4l-.5 1.4h1z" fill-rule="evenodd"/>
<path d="M156.9 99.9l1.4 .1 .1 .6-.2 .3-.3 .2h-1zM156.1 99.1v4.8h.8v-2.1h.9l.8 2.1h.7l-.8-2.2a1.35 1.35 0 0 0 .7-1.5 1.35 1.35 0 0 0-1.3-1.1z" fill-rule="evenodd"/>
<path d="M161.6 99.1h.7l1.7 4.8h-.8l-.5-1.3h-1.5l-.4 1.3h-.9zM161.9 100.4l-.4 1.4h.9z" fill-rule="evenodd"/>
<path d="M164.8 99.1h.6l1.9 3.2v-3.2h.7v4.8h-.6l-1.9-3.1v3.1h-.7z" fill-rule="evenodd"/>
<path d="M169.5 99.6a1.54 1.54 0 0 1 2.6 .4l-.7 .3-.5-.5a1.31 1.31 0 0 0-1.3 1.6 1.74 1.74 0 0 0 .9 1.9l.4-.1 .5-.5 .7 .1a1.59 1.59 0 0 1-1.7 1.2 1.59 1.59 0 0 1-1.4-1.5l-.1-.9a2.74 2.74 0 0 1 .6-2z" fill-rule="evenodd"/>
<path d="M173 99.1h2.7v.8h-2v1.2h1.4v.7h-1.4v1.4h2.2v.7h-2.9z" fill-rule="evenodd"/>
<path d="M162.3 108h.8v.2a1.37 1.37 0 0 1 1.6 .1 1.21 1.21 0 0 1 1.3-.3 1.21 1.21 0 0 1 .7 1v2.1h-.8v-1.9l-.1-.3-.3-.2-.5 .2-.1 .4v1.8h-.8v-1.8l-.1-.4-.5-.2-.3 .2-.1 .3v1.9h-.8z" fill-rule="evenodd"/>
<path d="M153.5 106.3l.1 .1z" fill-rule="evenodd"/>
<path d="M149.1 110.9v.3z" fill-rule="evenodd"/>
<path d="M160.6 106.3v.1z" fill-rule="evenodd"/>
<path d="M156.1 110.9l.1 .3z" fill-rule="evenodd"/>
<circle cx="154.9" cy="110.7" r=".44"/>
</g>
<g fill="#2b2824">
<path d="M149.1 111.1l.4 .1z"/>
<path d="M149.9 111.1l.4 .1z"/>
<path d="M150.7 111.1l.3 .1z"/>
<path d="M151.4 111.1l.4 .1z"/>
<path d="M152.2 111.1l.4 .1z"/>
<path d="M153 111.1l.3 .1z"/>
<path d="M153.5 110.6l.1 .4z"/>
<path d="M153.5 109.9l.1 .3z"/>
<path d="M153.5 109.1l.1 .4z"/>
<path d="M153.5 108.3l.1 .4z"/>
<path d="M153.5 107.6l.1 .3z"/>
<path d="M153.5 106.8l.1 .4z"/>
<path d="M153.3 106.3l.3 .1z"/>
<path d="M152.5 106.3l.4 .1z"/>
<path d="M151.8 106.3l.3 .1z"/>
<path d="M151 106.3l.4 .1z"/>
<path d="M150.2 106.3l.4 .1z"/>
<path d="M149.5 106.3l.4 .1z"/>
<path d="M149.1 106.4l.1 .4z"/>
<path d="M149.1 107.1l.1 .4z"/>
<path d="M149.1 107.9l.1 .4z"/>
<path d="M149.1 108.7l.1 .3z"/>
<path d="M149.1 109.4l.1 .4z"/>
<path d="M149.1 110.2l.1 .4z"/>
<path d="M156.2 111.1l.3 .1z"/>
<path d="M156.9 111.1l.4 .1z"/>
<path d="M157.7 111.1l.4 .1z"/>
<path d="M158.4 111.1l.4 .1z"/>
<path d="M159.2 111.1l.4 .1z"/>
<path d="M160 111.1l.3 .1z"/>
<path d="M160.6 110.6v.4z"/>
<path d="M160.6 109.9v.3z"/>
<path d="M160.6 109.1v.4z"/>
<path d="M160.6 108.3v.4z"/>
<path d="M160.6 107.6v.3z"/>
<path d="M160.6 106.8v.4z"/>
<path d="M160.3 106.3l.3 .1z"/>
<path d="M159.5 106.3l.4 .1z"/>
<path d="M158.8 106.3l.4 .1z"/>
<path d="M158 106.3l.4 .1z"/>
<path d="M157.3 106.3l.3 .1z"/>
<path d="M156.5 106.3l.4 .1z"/>
<path d="M156.1 106.4l.1 .4z"/>
<path d="M156.1 107.1l.1 .4z"/>
<path d="M156.1 107.9l.1 .4z"/>
<path d="M156.1 108.7l.1 .3z"/>
<path d="M156.1 109.4l.1 .4z"/>
<path d="M156.1 110.2l.1 .4z"/>
</g>
<g fill="#231f20">
<path d="M70.7 91.8l.7 .3v-.7h.3v.7l.6-.3 .1 .2-.6 .4 .6 .4-.1 .2-.6-.3v.7h-.3v-.8l-.7 .4-.1-.2 .6-.4-.6-.4z" fill-rule="evenodd"/>
<path d="M154.2 93.5l.7 .3v-.7h.3v.7l.6-.3 .1 .2-.6 .4 .6 .4-.1 .2-.6-.3v.7h-.3v-.8l-.7 .4-.1-.2 .6-.4-.6-.4z" fill-rule="evenodd"/>
<path d="M156.8 93.5l.7 .3v-.7h.3v.7l.6-.3 .2 .2-.7 .4 .7 .4-.2 .2-.6-.3v.7h-.3v-.8l-.7 .4-.1-.2 .6-.4-.6-.4z" fill-rule="evenodd"/>
</g>
<g font-size="15.1" fill="#00aeef">
<text x="56.6" y="200" transform="rotate(-45 56.6 200)">SUPERSEDED BY</text>
<text x="106.1" y="198.1" transform="rotate(-45 106.1 198.1)">-/7/2012</text>
<text x="68.3" y="212.1" transform="rotate(-45 68.3 212.1)">TC1750 or TC1812</text>
</g>
<g font-size="7.8" fill="#ed1c24">
<text x="78.2" y="46.9">PROHIBITED IN</text>
<text x="64.2" y="58.6">MOTORWAY TUNNEL</text>
</g>
<g font-size="7.8" fill="#231f20">
<text x="61.3" y="134.9">ALTERNATIVE ROUTE</text>
<text x="57.1" y="147.1">USE GOLD COAST HWY</text>
</g>
<g font-size="7.2" fill="#231f20">
<text x="69.7" y="74.2">DANGEROUS GOODS</text>
<text x="66.1" y="85.9">AND HIGH VEHICLES</text>
</g>
<text font-size="7.1" fill="#231f20" x="179.3" y="271.8">TC1680</text>
<g font-size="6.7" fill="#231f20">
<text x="111.8" y="243.6">DANGEROUS GOODS &amp;</text>
<text x="125.3" y="251.6">HIGH VEHICLES</text>
<text x="110.3" y="259.6">“PROHIBITED IN TUNNEL”</text>
</g>
<g font-size="4.2" fill="#231f20">
<text x="117.8" y="169.4">Notes:</text>
<text x="19.8" y="187.6">Colour Legend</text>
<text x="15" y="266.7">Planning, Design and Operations Division</text>
<text x="29.4" y="272.3">Traffic Engineering Section</text>
<text x="174.4" y="285.6">A</text>
</g>
<g font-size="3.9" fill="#231f20">
<text x="117.8" y="174.2">1. * Explosive, Flammable Gas and Dangerous</text>
<text x="122" y="178.8">Goods label specifications to be in accordance</text>
<text x="122" y="183.5">with Australian Standard AS1216-2006 -</text>
<text x="122" y="188.1">“Class labels for Dangerous Goods”.</text>
<text x="27.5" y="194.3">Retroreflective white background)</text>
<text x="62.1" y="194.3">(</text>
<text x="117.8" y="192.8">2. **See R6-12 for details .</text>
<text x="27.5" y="201.8">Pantone192 (Flammable Gas label background)</text>
<text x="27.5" y="209.3">Pantone151 (Dangerous Goods/Explosive label background)</text>
<text x="27.5" y="216.8">Retroreflective yellow (background)</text>
<text x="27.5" y="224.3">Retroreflective red legend)</text>
<text x="58.9" y="224.3">(</text>
<text x="27.5" y="232.1">Black (legend and border)</text>
</g>
<g font-size="3.5" fill="#231f20">
<text x="16.7" y="280.5">Designed</text>
<text x="42.7" y="280.5">Checked</text>
<text x="69.7" y="280.5">Scale</text>
<text x="98.5" y="281.4">PRINCIPAL ENGINEER</text>
<text x="153.4" y="276.3">10/12/07</text>
<text x="157.4" y="281">Date</text>
<text x="179.2" y="278.9">Page 1 of 2</text>
<text x="17" y="284.8">TV 11/07</text>
<text x="42.8" y="284.8">DJ 12/07</text>
<text x="69.7" y="285">Not to Scale</text>
<text x="98.5" y="285.1">(Traffic Engineering)</text>
</g>
<text font-size="3.4" fill="#231f20" x="96.3" y="266.3">ORIGINAL APPROVED AS OFFICIAL TRAFFIC SIGN</text>
<g font-size="2.2" fill="#231f20">
<text x="115.2" y="22.4">4500</text>
<text x="51" y="27.7">180</text>
<text x="66.2" y="27.7">848</text>
<text x="91.3" y="27.7">848</text>
<text x="116.7" y="27.7">848</text>
<text x="155.4" y="27.7">1500</text>
<text x="180.9" y="27.7">160</text>
<text x="192.7" y="30">R300</text>
<text x="33" y="36.9">200</text>
<text x="44.7" y="40.4">72</text>
<text x="29.5" y="43.8">260DM</text>
<text x="33" y="49.7">130</text>
<text x="193" y="49.3">1000</text>
<text x="29.5" y="55.5">260DM</text>
<text x="31.2" y="64">36</text>
<text x="33" y="61.7">132</text>
<text x="29.5" y="71.4">240DM</text>
<text x="33" y="66.2">112</text>
<text x="33" y="77.3">150</text>
<text x="29.5" y="83.2">240DM</text>
<text x="193" y="81.3">1095</text>
<text x="20" y="94.1">4000</text>
<text x="33" y="105.9">848</text>
<text x="193" y="106.7">600</text>
<text x="193" y="119.9">305</text>
<text x="32" y="123.8">36</text>
<text x="33" y="121.1">163</text>
<text x="29.5" y="131.8">260DM</text>
<text x="33" y="126.2">132</text>
<text x="33" y="137.9">130</text>
<text x="193" y="139.1">1000</text>
<text x="29.5" y="144">260DM</text>
<text x="44.8" y="148.1">36</text>
<text x="33" y="151.1">200</text>
</g>
</svg>
